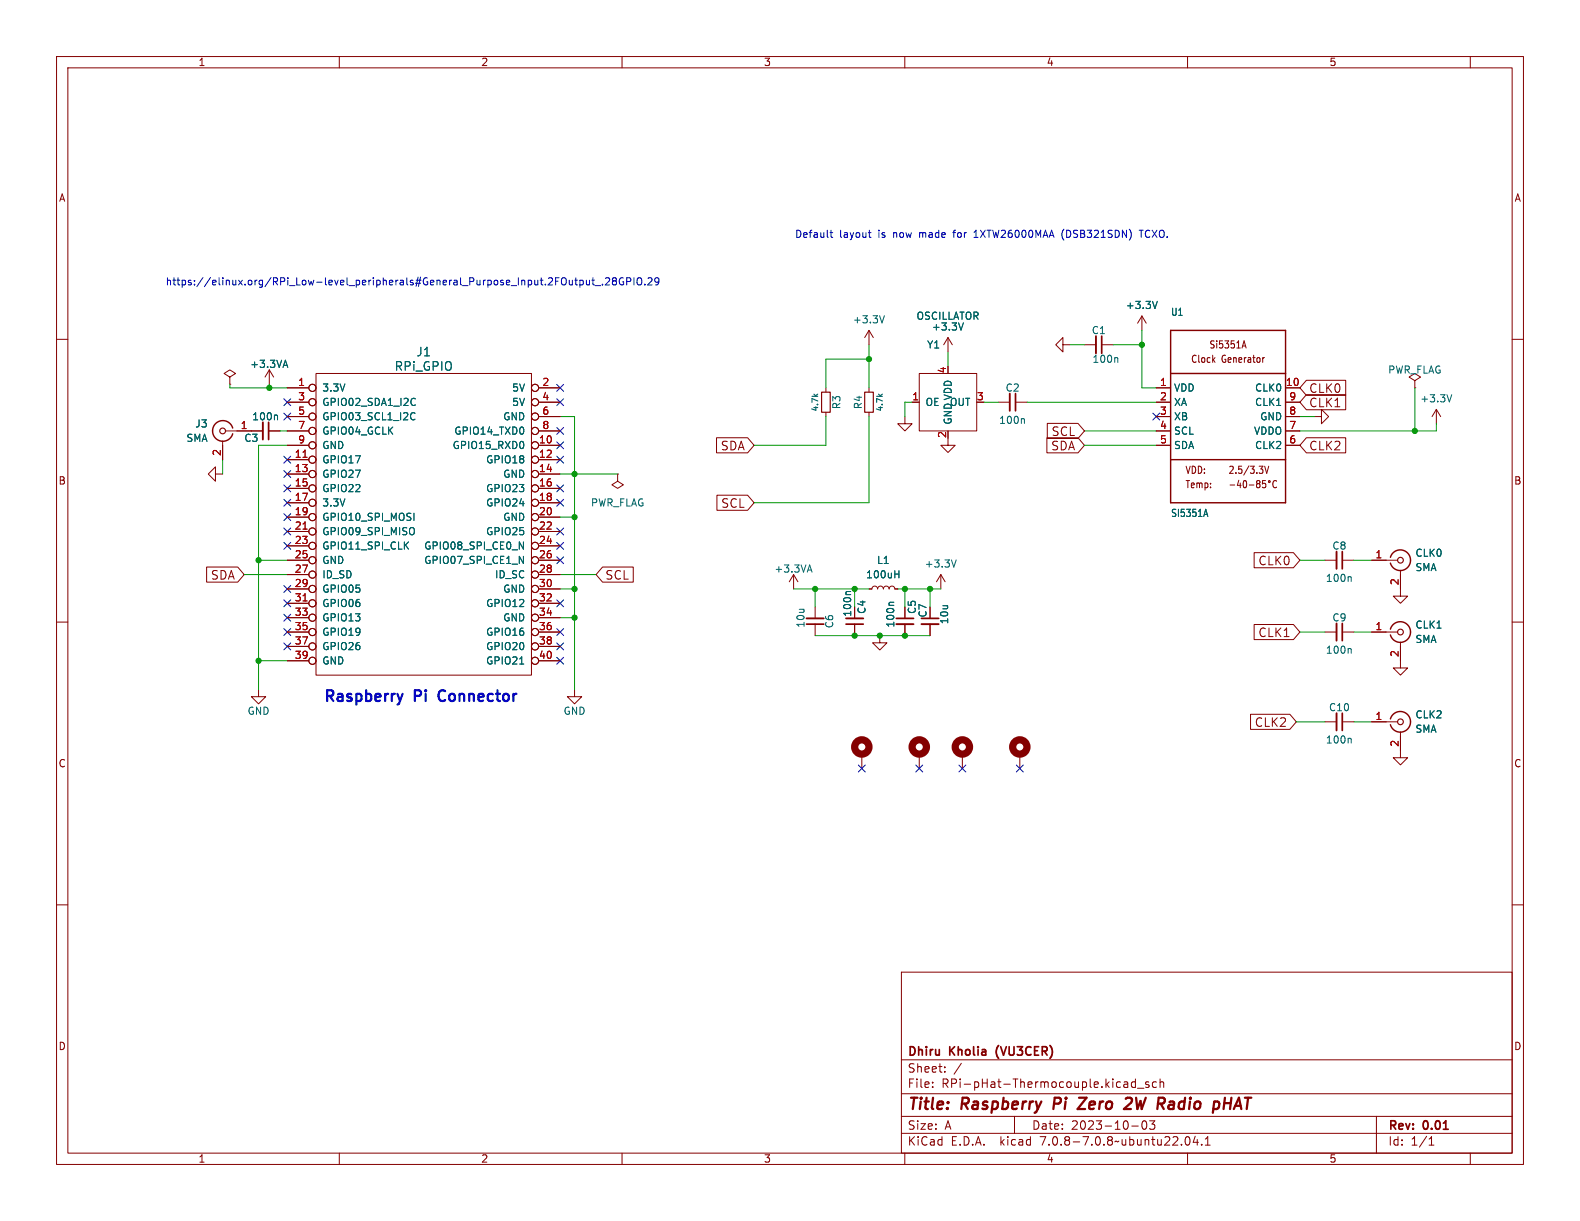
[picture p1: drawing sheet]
<svg xmlns="http://www.w3.org/2000/svg" width="279mm" height="216mm" viewBox="0 0 279 216" stroke-linecap="round" stroke-linejoin="round" font-family="sans-serif">
<g fill="none" stroke="#840000" stroke-width=".18">
<path d="M10 10h259.4v195.9h-259.4zM12 12h255.4v191.9h-255.4zM60 10v2M110 10v2M160 10v2M210 10v2M260 10v2M10 60h2M153.7 58.4l-.8 1.3M153.7 58.4v2.6M153.7 58.4l.7 1.3M167.6 59.7l-.7 1.3"/>
<path d="M167.6 59.7v2.5M167.6 59.7l.8 1.3M201.9 55.9v2.5M201.9 55.9l-.7 1.3M201.9 55.9l.8 1.3M267.4 60h2M39.4 78v3.3M39.9 76.2h6.6M40.6 66.7l1.1-.7-1.1-.6-1 .6 1 .7v1.2M40.6 67.9h.1M47.5 76.2h2M47.6 65.4l-.7 1.3"/>
<path d="M47.6 65.4v2.5M47.6 65.4l.8 1.3M50.8 68.6h3.8M50.8 78.7h3.8M50.8 71.1h3.8M50.8 73.7h3.8M50.8 76.2h3.8M55.9 66h38.1v53.4h-38.1zM95.2 68.6h3.9M95.2 78.7h3.9M95.2 71.1h3.9M95.2 73.7h3.9"/>
<path d="M95.2 76.2h3.9M126.7 77.4h5.5l1.1 1.3-1.1 1.4h-5.5zM146 68.6v.7M146 72.9v.8M153.7 68.6v.7M153.7 72.9v.8M160 73.7v1.2h1.3l-1.3 1.3-1.3-1.3h1.3M161.3 71.1h1.3M162.6 66h10.1v10.2h-10.1zM167.6 77.5v1.2h1.3l-1.3 1.3-1.2-1.3h1.2M176.5 71.1h2.1M179.6 71.1h2"/>
<path d="M185.1 77.4h5.5l1.2 1.3-1.2 1.4h-5.5zM185.2 74.9h5.4l1.2 1.3-1.2 1.3h-5.4zM188 61v-1.3l-1.3 1.3 1.3 1.2v-1.2h1.2M191.8 61h2M194.8 61h2M204.5 68.6h2.5M204.5 78.7h2.5M204.5 71.1h2.5M204.5 73.7h2.5M204.5 76.2h2.5M219.7 61.2h.6M220 60.3l.4 1.2"/>
<path d="M223.6 63.2l-.2 .1M227.3 68.6h2.6M227.3 78.7h2.6M227.3 71.1h2.6M227.3 73.7h2.6M227.3 76.2h2.6M231 67.2h7v2.7h-7l-1.1-1.3zM231 77.4h7v2.7h-7l-1.1-1.4zM231 69.8h7v2.7h-7l-1.1-1.4zM232.4 73.7h1.3v-1.3l1.2 1.3-1.2 1.2v-1.2M250.2 67.3l1-.6-1-.7-1 .7 1 .6v1.3M250.2 68.6h.1"/>
<path d="M254 72.4l-.8 1.3M254 72.4v2.5M254 72.4l.8 1.3M38.1 83.8v1.3l-1.3-1.3 1.3-1.2v1.2h1.3M50.8 81.3h3.8M50.8 83.8h3.8M50.8 86.4h3.8M50.8 88.9h3.8M50.8 91.4h3.8M50.8 94h3.8M50.8 96.5h3.8M50.8 99.1h3.8"/>
<path d="M95.2 81.3h3.9M95.2 83.8h3.9M95.2 86.4h3.9M95.2 88.9h3.9M95.2 91.4h3.9M95.2 94h3.9M95.2 96.5h3.9M95.2 99.1h3.9M109.2 83.8v1.3l1 .6-1 .7-1-.7 1-.6M109.2 83.8h.1M126.8 87.6h5.4l1.1 1.3-1.1 1.3h-5.4zM217.5 85.8h.8"/>
<path d="M219.1 84.9l-.3 .9h.7M219.3 85.4v.8M220 85h.1a.72 .72 0 0 1 0 1.2 .95 .95 0 0 1-.1-1.2zM220.9 85.8h.8M221.8 97.7h6.9l1.2 1.4-1.2 1.3h-6.9zM222.4 85.5l-.2-.2 .2-.3h.3l.1 .2-.2 .3M222.4 85.5l-.2 .3 .1 .3 .1 .1h.3l.1-.2v-.4l-.2-.1M222.4 85.5h.2M223.6 82.4l.4 1.3 .4-1.3M223.8 85h-.5l-.1 .6 .2-.1h.3l.1 .6-.2 .1-.4-.1M225.7 85.1v-.1a.62 .62 0 0 0-.7 .5 .62 .62 0 0 0 .4 .7l.3-.1M234.3 99.1h2"/>
<path d="M237.4 99.1h2M242.6 99.1h4.5M10 110h2M36.5 100.3h5.5l1.2 1.3-1.2 1.3h-5.5zM50.8 101.6h3.8M50.8 104.1h3.8M50.8 106.7h3.8M50.8 109.2h3.8M50.8 111.8h3.8M50.8 114.3h3.8M50.8 116.8h3.8M95.2 101.6h3.9"/>
<path d="M95.2 104.1h3.9M95.2 106.7h3.9M95.2 109.2h3.9M95.2 111.8h3.9M95.2 114.3h3.9M95.2 116.8h3.9M106.6 100.3h5.4v2.6h-5.4l-1.2-1.3zM140.3 101.6l.8 1.3M140.3 101.6v2.5M140.3 101.6l-.7 1.3M144.1 107.3v2M144.1 110.4v2"/>
<path d="M151.1 110.4v2M153.7 104.1h.5l.1-.3 .4-.2 .4 .2 .1 .3 .1-.3 .4-.2 .4 .2 .1 .3 .2-.3 .3-.2 .4 .2 .1 .3 .2-.3 .3-.2 .4 .2 .1 .3h.5M155.6 112.4v1.3h1.2l-1.2 1.2-1.3-1.2h1.3M160 107.3v2M160 110.4v2M164.5 110.4v2M166.4 101.6l-.8 1.3M166.4 101.6v2.5M166.4 101.6l.7 1.3M221.8 110.4h6.9l1.2 1.4-1.2 1.3h-6.9zM234.3 111.8h2M237.4 111.8h2"/>
<path d="M242.6 111.8h4.5M247.6 100.8v4.6h1.3l-1.3 1.3-1.2-1.3h1.2M247.6 113.5v4.6h1.3l-1.3 1.3-1.2-1.3h1.2M267.4 110h2M45.7 121.9v1.3h1.3l-1.3 1.3-1.3-1.3h1.3M101.6 121.9v1.3h1.3l-1.3 1.3-1.3-1.3h1.3M152.4 133.4v2.5M162.6 133.4v2.5M170.2 133.4v2.5M180.3 133.4v2.5M221.1 126.3h7l1.1 1.3-1.1 1.4h-7zM234.3 127.6h2"/>
<path d="M237.4 127.6h2M242.6 127.6h4.5M247.6 129.4v4.6h1.3l-1.3 1.3-1.2-1.3h1.2M10 160h2M267.4 160h2M159.4 171.9h108v32h-108zM159.4 197.4h108M159.4 193.4h108M159.4 187.4h108M164.9 192.1v.2M164.9 191.4v.1M167.1 189.4v.2"/>
<path d="M167.1 188.7v.1M170 188l-1.3 1.9M179.4 197.4v3M200.1 199.1h1.2M200.8 190.8v1.5M200.8 191.4l-.4-.1-.3 .3v.4l.1 .2h.6M201.1 192.4h1.2M202.1 198.3l.2-.1a.81 .81 0 0 1 .6 .6 .81 .81 0 0 1-.3 .8l-.2 .1a.81 .81 0 0 1-.3-1.4zM203.1 191.4l-.3-.1-.2 .2v.2l.5 .2v.3h-.5M203.3 198.2h.9l-.5 .6 .4 .1v.6l-.2 .2h-.4l-.2-.2M204.5 191.4l-.4-.1-.3 .3v.4l.1 .2h.6M205.1 191.4l.3-.1 .3 .1 .1 .9"/>
<path d="M205.1 190.8v1.5M243.4 197.4v6.5M60 203.9v2M110 203.9v2M159.4 200.4h108M160 203.9v2M209.7 201.1l.2-.1a.81 .81 0 0 1 .6 .6 .81 .81 0 0 1-.3 .8l-.1 .1a.81 .81 0 0 1-.4-1.4zM210 203.9v2M211.4 200.9l-.4 1.1h.9M211.7 201.5v1M212.5 202.3v.2M213.1 202.5h.9"/>
<path d="M213.1 201.4l.5-.4v1.5M252.7 202.5h.9M252.7 201.4l.4-.4v1.5M260 203.9v2"/>
<circle cx="55.2" cy="78.7" r=".63"/>
<circle cx="55.2" cy="76.2" r=".63"/>
<circle cx="55.2" cy="73.7" r=".63"/>
<circle cx="55.2" cy="68.6" r=".63"/>
<circle cx="55.2" cy="71.1" r=".63"/>
<circle cx="94.6" cy="68.6" r=".63"/>
<circle cx="94.6" cy="71.1" r=".63"/>
<circle cx="94.6" cy="73.7" r=".63"/>
<circle cx="94.6" cy="76.2" r=".63"/>
<circle cx="94.6" cy="78.7" r=".63"/>
<circle cx="55.2" cy="86.4" r=".63"/>
<circle cx="55.2" cy="83.8" r=".63"/>
<circle cx="55.2" cy="91.4" r=".63"/>
<circle cx="55.2" cy="94" r=".63"/>
<circle cx="55.2" cy="96.5" r=".63"/>
<circle cx="55.2" cy="88.9" r=".63"/>
<circle cx="55.2" cy="81.3" r=".63"/>
<circle cx="55.2" cy="99.1" r=".63"/>
<circle cx="94.6" cy="94" r=".63"/>
<circle cx="94.6" cy="99.1" r=".63"/>
<circle cx="94.6" cy="81.3" r=".63"/>
<circle cx="94.6" cy="88.9" r=".63"/>
<circle cx="94.6" cy="86.4" r=".63"/>
<circle cx="94.6" cy="91.4" r=".63"/>
<circle cx="94.6" cy="96.5" r=".63"/>
<circle cx="94.6" cy="83.8" r=".63"/>
<circle cx="224.5" cy="85.1" r=".17"/>
<circle cx="55.2" cy="109.2" r=".63"/>
<circle cx="55.2" cy="101.6" r=".63"/>
<circle cx="55.2" cy="111.8" r=".63"/>
<circle cx="55.2" cy="104.1" r=".63"/>
<circle cx="55.2" cy="106.7" r=".63"/>
<circle cx="55.2" cy="114.3" r=".63"/>
<circle cx="55.2" cy="116.8" r=".63"/>
<circle cx="94.6" cy="101.6" r=".63"/>
<circle cx="94.6" cy="106.7" r=".63"/>
<circle cx="94.6" cy="114.3" r=".63"/>
<circle cx="94.6" cy="111.8" r=".63"/>
<circle cx="94.6" cy="109.2" r=".63"/>
<circle cx="94.6" cy="104.1" r=".63"/>
<circle cx="94.6" cy="116.8" r=".63"/>
</g>
<path d="M186.5 194.1l-.2 2M190.8 194.1h1.3l-1.5 2h1.3M199.4 194.1h.5a.45 .45 0 0 1 .3 .6l-.2 .3-1.3 1.1h1.3M206.8 196.1h.5M206.9 195.3h.5M207.4 194.8l-.6 .1M216.5 195.1h1.1M217.8 194.1l-.3 2" fill="none" stroke="#840000" stroke-width=".4"/>
<g fill="none" stroke="#006464" stroke-width=".18">
<path d="M156.4 55.8l-.4 1.3M170.4 57.1l-.5 1.3M204.7 53.3l-.5 1.3M48.9 73.4l.2 .2v.6M50.2 64.6h.6M50.5 63.7l.4 1.3M72.8 73h.3l.3 .1M73.1 70.4l.3 .2M73.4 74.1l-.3 .1h-.3M73.4 71.6l-.3 .1M92.6 78.3v.8M181 74l.2 .2v.7"/>
<path d="M197.5 63.2l.2 .2v.7M256.7 69.8l-.4 1.3M71.7 96.4l.5 .7M72.2 95.8l-.7 .8M73.1 93.4a.9 .9 0 0 1 0 1.1M73.2 90.7v1.3M91.8 95.8l.8 1.3v-1.3M91.8 98.4l.8 1.2v-1.2M143.2 99.9l.4 1.3M169.1 99l-.4 1.3M213 91h.5M213.2 90.1l.4 1.2"/>
<path d="M91.9 117.4h.7M142.9 100.8h.6M150.4 104.6h-.6l-.2 .2M158.1 106.5h-.7l-.2 .2M158.2 101.5h.8M159 100.9v1.3M238.8 102l.1 .1v.7M238.8 114.7l.1 .1v.7M238.8 130.5l.1 .2v.7"/>
</g>
<path d="M53.6 80.9h.7M53.6 93.6h.7M53.6 106.3h.7" fill="none" stroke="#a90000" stroke-width=".18"/>
<path d="M193.8 59.4v3.1M46.5 74.7v3M178.6 69.6v3M236.3 97.5v3.1M142.6 109.3h3.1M149.6 109.3h3.1M158.5 110.4h3M162.9 110.4h3.1M236.3 110.2v3.1M236.3 126.1v3.1" fill="none" stroke="#840000" stroke-width=".33"/>
<path d="M194.8 59.4v3.1M47.5 74.7v3M179.6 69.6v3M237.4 97.5v3.1M142.6 110.4h3.1M149.6 110.4h3.1M158.5 109.3h3M162.9 109.3h3.1M237.4 110.2v3.1M237.4 126.1v3.1" fill="none" stroke="#840000" stroke-width=".3"/>
<g fill="none" stroke="#840000" stroke-width="1.3">
<circle cx="152.4" cy="132.1" r="1.27"/>
<circle cx="162.6" cy="132.1" r="1.27"/>
<circle cx="170.2" cy="132.1" r="1.27"/>
<circle cx="180.3" cy="132.1" r="1.27"/>
</g>
<path d="M207 58.4h20.3v30.5h-20.3zM41.1 75.7a1.81 1.81 0 0 0-2.7-1 1.81 1.81 0 0 0 0 3 1.81 1.81 0 0 0 2.7-1M207 66h20.3M207 81.3h20.3M245.9 98.6a1.81 1.81 0 0 1 2.8-1 1.81 1.81 0 0 1 0 2.9 1.81 1.81 0 0 1-2.8-.9M245.9 111.3a1.81 1.81 0 0 1 2.8-1 1.81 1.81 0 0 1 0 2.9 1.81 1.81 0 0 1-2.8-.9M245.9 127.1a1.81 1.81 0 0 1 2.8-.9 1.81 1.81 0 0 1 0 2.9 1.81 1.81 0 0 1-2.8-1" fill="none" stroke="#840000" stroke-width=".25"/>
<g fill="none" stroke="#840000" stroke-width=".2">
<path d="M145.3 69.3h1.5v3.6h-1.5zM152.9 69.3h1.5v3.6h-1.5z"/>
<circle cx="39.4" cy="76.2" r=".51"/>
<circle cx="247.7" cy="99.1" r=".51"/>
<circle cx="247.7" cy="111.8" r=".51"/>
<circle cx="247.7" cy="127.6" r=".51"/>
</g>
<path d="M71.2 122.7l-.5 1.3M77.7 122.3a1.32 1.32 0 0 0 0 1.4" fill="none" stroke="#0000c2" stroke-width=".38"/>
<g fill="none" stroke="#0000c2" stroke-width=".18">
<path d="M102.5 49.5v1.3M102.5 49.6l.4-.1 .3 .3-.2 .5h-.5M103.7 49.5l.1 .8 .3 .1 .1-.1M104.2 49.5v.9M104.7 49.5h.4M104.8 49.1v1.1l.3 .2M105.3 50.5h.9M106.5 50.3v.1M107.1 49.2l.5-.1 .2 .4-.8 .9h.8M108.5 49.7l-.2 .2v.2l.2 .3h.3l.2-.3v-.2l-.2-.2M108.5 49.7l-.2-.3 .2-.3h.3l.2 .3-.2 .3M108.5 49.7h.3"/>
<path d="M110.2 49.2a.59 .59 0 0 0-.7 .6 .59 .59 0 0 0 .7 .5l.1-.5h-.3M110.8 49.8l.6-.1 .2-.2-.1-.3-.7-.1v1.3M112.1 49.1v1.3M112.8 49.2l.1-.1a.43 .43 0 0 1 .6 .4v.5a.42 .42 0 0 1-.4 .4 .42 .42 0 0 1-.5-.4v-.5zM114 50.3v.1M114.6 49.2l.5-.1 .2 .4-.8 .9h.8M116.5 49.7l-.2 .2h-.3l-.2-.2 .1-.5 .4-.1 .2 .1a.84 .84 0 0 1-.3 1.2h-.3M146.8 41.1h.5M147 40.7v1.1l.3 .2M153.5 41.1h.5M153.7 41.8l.3 .2M168.5 41.1h.5"/>
<path d="M168.7 40.8v1.2M172.2 42h.8M172.2 41.1l.4-.4v1.3M188.1 40.5a1.46 1.46 0 0 0 0 2M201.4 40.7h.8M201.8 40.7v1.3"/>
</g>
<g fill="none" stroke="#009600" stroke-width=".18">
<path d="M201.9 58.4v10.2h2.6M40.6 67.9v.7h10.2M47.6 67.9v.7M49.5 76.2h1.3M50.8 78.7h-5.1v43.2M99.1 73.7h2.5v48.2M146 73.7v5h-12.7M153.7 63.5h-7.7v5.1M153.7 61v7.6M153.7 73.7v15.2h-20.4M161.3 71.1h-1.3v2.6M167.6 62.2v2.6"/>
<path d="M174 71.1h2.5M181.6 71.1h22.9M189.2 61h2.6M191.8 76.2h12.7M191.8 78.7h12.7M196.8 61h5.1M229.9 73.7h2.5M250.2 68.6v7.6M254 74.9v1.3h-24.1M39.4 81.3v2.5M45.7 99.1h5.1M99.1 83.8h10.1"/>
<path d="M99.1 91.4h2.5M229.9 99.1h4.4M239.4 99.1h3.2M43.2 101.6h7.6M45.7 116.8h5.1M99.1 101.6h6.3M99.1 104.1h2.5M99.1 109.2h2.5M140.3 104.1h13.4M144.1 112.4h20.4M144.1 104.1v3.2M151.1 104.1v3.2"/>
<path d="M158.7 104.1h7.7M160 104.1v3.2M164.5 104.1v3.2M229.9 111.8h4.4M239.4 111.8h3.2M229.2 127.6h5.1M239.4 127.6h3.2"/>
</g>
<g fill="none" stroke="#000084" stroke-width=".18">
<path d="M50.2 73.1l1.2 1.2M50.2 70.5l1.2 1.2M51.4 73.1l-1.2 1.2M51.4 70.5l-1.2 1.2M98.5 68l1.2 1.2M98.5 70.5l1.2 1.2M98.5 75.6l1.2 1.2M98.5 78.1l1.2 1.2M99.7 68l-1.2 1.2M99.7 70.5l-1.2 1.2M99.7 75.6l-1.2 1.2M99.7 78.1l-1.2 1.2"/>
<path d="M203.9 73.1l1.2 1.2M205.1 73.1l-1.2 1.2M50.2 88.3l1.2 1.2M50.2 85.8l1.2 1.2M50.2 90.8l1.2 1.2M50.2 93.4l1.2 1.2M50.2 95.9l1.2 1.2M50.2 83.2l1.2 1.2M50.2 80.7l1.2 1.2M51.4 88.3l-1.2 1.2M51.4 85.8l-1.2 1.2M51.4 90.8l-1.2 1.2"/>
<path d="M51.4 93.4l-1.2 1.2M51.4 95.9l-1.2 1.2M51.4 83.2l-1.2 1.2M51.4 80.7l-1.2 1.2M98.5 95.9l1.2 1.2M98.5 85.8l1.2 1.2M98.5 88.3l1.2 1.2M98.5 98.5l1.2 1.2M98.5 80.7l1.2 1.2M98.5 93.4l1.2 1.2M99.7 95.9l-1.2 1.2M99.7 85.8l-1.2 1.2"/>
<path d="M99.7 88.3l-1.2 1.2M99.7 98.5l-1.2 1.2M99.7 80.7l-1.2 1.2M99.7 93.4l-1.2 1.2M50.2 108.6l1.2 1.2M50.2 103.5l1.2 1.2M50.2 106.1l1.2 1.2M50.2 113.7l1.2 1.2M50.2 111.2l1.2 1.2M51.4 108.6l-1.2 1.2M51.4 103.5l-1.2 1.2M51.4 106.1l-1.2 1.2"/>
<path d="M51.4 113.7l-1.2 1.2M51.4 111.2l-1.2 1.2M98.5 106.1l1.2 1.2M98.5 111.2l1.2 1.2M98.5 116.2l1.2 1.2M98.5 113.7l1.2 1.2M99.7 106.1l-1.2 1.2M99.7 111.2l-1.2 1.2M99.7 116.2l-1.2 1.2M99.7 113.7l-1.2 1.2M151.8 135.3l1.2 1.2M153 135.3l-1.2 1.2"/>
<path d="M162 135.3l1.2 1.2M163.2 135.3l-1.2 1.2M169.6 135.3l1.2 1.2M170.8 135.3l-1.2 1.2M179.7 135.3l1.2 1.2M180.9 135.3l-1.2 1.2"/>
</g>
<g fill="#009600" stroke="#009600" stroke-width=".18">
<circle cx="45.7" cy="116.8" r=".46"/>
<circle cx="47.6" cy="68.6" r=".46"/>
<circle cx="45.7" cy="99.1" r=".46"/>
<circle cx="151.1" cy="104.1" r=".46"/>
<circle cx="151.1" cy="112.4" r=".46"/>
<circle cx="160" cy="104.1" r=".46"/>
<circle cx="164.5" cy="104.1" r=".46"/>
<circle cx="160" cy="112.4" r=".46"/>
<circle cx="155.6" cy="112.4" r=".46"/>
<circle cx="101.6" cy="91.4" r=".46"/>
<circle cx="101.6" cy="83.8" r=".46"/>
<circle cx="101.6" cy="104.1" r=".46"/>
<circle cx="101.6" cy="109.2" r=".46"/>
<circle cx="250.2" cy="76.2" r=".46"/>
<circle cx="144.1" cy="104.1" r=".46"/>
<circle cx="201.9" cy="61" r=".46"/>
<circle cx="153.7" cy="63.5" r=".46"/>
</g>
<g font-size="2.8" fill="#840000">
<text x="160.4" y="196.8">Title:</text>
<text x="170.1" y="196.8">Raspberry</text>
<text x="187.1" y="196.8">Pi</text>
<text x="192.4" y="196.8">Zero</text>
<text x="201.4" y="196.8">2W</text>
<text x="207.9" y="196.8">Radio</text>
<text x="218.6" y="196.8">pHAT</text>
</g>
<g font-size="2.7" fill="#0000c2">
<text x="57.1" y="124.2">Raspberry</text>
<text x="73.4" y="124.2">Pi</text>
<text x="78.4" y="124.2">Connector</text>
</g>
<g font-size="2.1" fill="#006464">
<text x="69.7" y="65.8">RPi_GPIO</text>
<text x="73.5" y="63.2">J1</text>
</g>
<g font-size="2.1" fill="#840000">
<text x="231.4" y="69.7">CLK0</text>
<text x="185.9" y="77.3">SCL</text>
<text x="231.4" y="72.2">CLK1</text>
<text x="127.4" y="79.8">SDA</text>
<text x="185.8" y="79.8">SDA</text>
<text x="231.4" y="79.8">CLK2</text>
<text x="127.5" y="90">SCL</text>
<text x="222.5" y="100.2">CLK0</text>
<text x="37.2" y="102.7">SDA</text>
<text x="106.9" y="102.7">SCL</text>
<text x="222.5" y="112.9">CLK1</text>
<text x="221.8" y="128.7">CLK2</text>
<text x="160.4" y="189.9">Sheet:</text>
<text x="160.4" y="187.1">Dhiru</text>
<text x="168" y="187.1">Kholia</text>
<text x="176.8" y="187.1">(VU3CER)</text>
<text x="160.4" y="192.6">File:</text>
<text x="166.5" y="192.6">RPi-pHat-Thermocouple.kicad_sch</text>
<text x="160.4" y="202.8">KiCad</text>
<text x="160.4" y="200">Size:</text>
<text x="167.1" y="200">A</text>
<text x="168.1" y="202.8">E.D.A.</text>
<text x="177" y="202.8">kicad</text>
<text x="182.4" y="200">Date:</text>
<text x="184.2" y="202.8">7.0.8-7.0.8~ubuntu22.04.1</text>
<text x="189.4" y="200">2023-10-03</text>
<text x="245.4" y="200.2">Rev:</text>
<text x="245.4" y="202.8">Id:</text>
<text x="249.5" y="202.8">1/1</text>
<text x="251.8" y="200.2">0.01</text>
</g>
<g font-size="1.8" fill="#840000">
<text x="35" y="11.9">1</text>
<text x="85" y="11.9">2</text>
<text x="135" y="11.9">3</text>
<text x="185" y="11.9">4</text>
<text x="235" y="11.9">5</text>
<text x="10.3" y="35.9">A</text>
<text x="267.7" y="35.9">A</text>
<text x="210.5" y="64.4">Clock</text>
<text x="213.8" y="61.8">Si5351A</text>
<text x="216" y="64.4">Generator</text>
<text x="209.5" y="84">VDD:</text>
<text x="217.1" y="84">2.5/3.3V</text>
<text x="10.3" y="85.9">B</text>
<text x="209.5" y="86.5">Temp:</text>
<text x="267.7" y="85.9">B</text>
<text x="150.7" y="109.2" transform="rotate(-90 150.7 109.2)">100n</text>
<text x="10.3" y="135.9">C</text>
<text x="267.7" y="135.9">C</text>
<text x="10.3" y="185.9">D</text>
<text x="267.7" y="185.9">D</text>
<text x="35" y="205.8">1</text>
<text x="85" y="205.8">2</text>
<text x="135" y="205.8">3</text>
<text x="185" y="205.8">4</text>
<text x="235" y="205.8">5</text>
</g>
<g font-size="1.8" fill="#0000c2">
<text x="140.5" y="42.1">Default</text>
<text x="148.4" y="42.1">layout</text>
<text x="155.4" y="42.1">is</text>
<text x="158.2" y="42.1">now</text>
<text x="163" y="42.1">made</text>
<text x="169.3" y="42.1">for</text>
<text x="173.1" y="42.1">1XTW26000MAA</text>
<text x="188.8" y="42.1">(DSB321SDN)</text>
<text x="202.8" y="42.1">TCXO.</text>
<text x="29.2" y="50.6">https://elinux.org/RPi_Low-level_peripherals#General_Purpose_Input.2FOutput_.28GPIO.29</text>
</g>
<g font-size="1.8" fill="#006464">
<text x="150.7" y="57.4">+3.3V</text>
<text x="162" y="56.7">OSCILLATOR</text>
<text x="164.7" y="58.6">+3.3V</text>
<text x="193" y="59.3">C1</text>
<text x="199" y="54.8">+3.3V</text>
<text x="207" y="56">U1</text>
<text x="44.1" y="65.3">+3.3VA</text>
<text x="163.8" y="61.8">Y1</text>
<text x="193.1" y="64.4">100n</text>
<text x="56.9" y="69.4">3.3V</text>
<text x="56.9" y="72">GPIO02_SDA1_I2C</text>
<text x="90.5" y="69.4">5V</text>
<text x="90.5" y="72">5V</text>
<text x="163.6" y="72">OE</text>
<text x="167.9" y="72">OUT</text>
<text x="177.7" y="69.4">C2</text>
<text x="207.5" y="69.4">VDD</text>
<text x="207.5" y="72">XA</text>
<text x="221.8" y="69.4">CLK0</text>
<text x="221.8" y="72">CLK1</text>
<text x="245.4" y="66.3">PWR_FLAG</text>
<text x="251.1" y="71.3">+3.3V</text>
<text x="34.4" y="75.8">J3</text>
<text x="44.5" y="74.5">100n</text>
<text x="56.9" y="74.5">GPIO03_SCL1_I2C</text>
<text x="56.9" y="77.1">GPIO04_GCLK</text>
<text x="80.2" y="77.1">GPIO14_TXD0</text>
<text x="88.9" y="74.5">GND</text>
<text x="148.8" y="72.5" transform="rotate(-90 148.8 72.5)">R3</text>
<text x="152.6" y="72.5" transform="rotate(-90 152.6 72.5)">R4</text>
<text x="168.5" y="75.2" transform="rotate(-90 168.5 75.2)">GND VDD</text>
<text x="176.6" y="75.2">100n</text>
<text x="207.5" y="74.5">XB</text>
<text x="207.5" y="77.1">SCL</text>
<text x="221.7" y="77.1">VDDO</text>
<text x="222.7" y="74.5">GND</text>
<text x="32.9" y="78.3">SMA</text>
<text x="43.1" y="78.3">C3</text>
<text x="56.9" y="82.1">GPIO17</text>
<text x="56.9" y="79.6">GND</text>
<text x="79.9" y="79.6">GPIO15_RXD0</text>
<text x="85.9" y="82.1">GPIO18</text>
<text x="207.5" y="79.6">SDA</text>
<text x="221.8" y="79.6">CLK2</text>
<text x="56.9" y="84.7">GPIO27</text>
<text x="56.9" y="87.2">GPIO22</text>
<text x="56.9" y="89.8">3.3V</text>
<text x="85.9" y="87.2">GPIO23</text>
<text x="85.9" y="89.8">GPIO24</text>
<text x="88.9" y="84.7">GND</text>
<text x="104.4" y="89.8">PWR_FLAG</text>
<text x="56.9" y="92.3">GPIO10_SPI_MOSI</text>
<text x="56.9" y="94.8">GPIO09_SPI_MISO</text>
<text x="85.9" y="94.8">GPIO25</text>
<text x="88.9" y="92.3">GND</text>
<text x="207" y="91.6">SI5351A</text>
<text x="56.9" y="97.4">GPIO11_SPI_CLK</text>
<text x="56.9" y="99.9">GND</text>
<text x="74.9" y="97.4">GPIO08_SPI_CE0_N</text>
<text x="74.9" y="99.9">GPIO07_SPI_CE1_N</text>
<text x="136.8" y="101.4">+3.3VA</text>
<text x="155" y="99.9">L1</text>
<text x="163.4" y="100.6">+3.3V</text>
<text x="235.5" y="97.4">C8</text>
<text x="250.2" y="101.2">SMA</text>
<text x="250.2" y="98.7">CLK0</text>
<text x="56.9" y="102.5">ID_SD</text>
<text x="56.9" y="105">GPIO05</text>
<text x="56.9" y="107.5">GPIO06</text>
<text x="85.9" y="107.5">GPIO12</text>
<text x="87.4" y="102.5">ID_SC</text>
<text x="88.9" y="105">GND</text>
<text x="153.1" y="102.5">100uH</text>
<text x="234.4" y="103.1">100n</text>
<text x="56.9" y="110.1">GPIO13</text>
<text x="56.9" y="112.6">GPIO19</text>
<text x="85.9" y="112.6">GPIO16</text>
<text x="88.9" y="110.1">GND</text>
<text x="142.5" y="111.1" transform="rotate(-90 142.5 111.1)">10u</text>
<text x="147.5" y="111.2" transform="rotate(-90 147.5 111.2)">C6</text>
<text x="153.3" y="108.7" transform="rotate(-90 153.3 108.7)">C4</text>
<text x="158.3" y="111.1" transform="rotate(-90 158.3 111.1)">100n</text>
<text x="162.2" y="108.7" transform="rotate(-90 162.2 108.7)">C5</text>
<text x="164.1" y="109.3" transform="rotate(-90 164.1 109.3)">C7</text>
<text x="167.9" y="110.5" transform="rotate(-90 167.9 110.5)">10u</text>
<text x="235.5" y="110.1">C9</text>
<text x="250.2" y="113.9">SMA</text>
<text x="250.2" y="111.4">CLK1</text>
<text x="56.9" y="115.2">GPIO26</text>
<text x="56.9" y="117.7">GND</text>
<text x="85.9" y="115.2">GPIO20</text>
<text x="85.9" y="117.7">GPIO21</text>
<text x="234.4" y="115.8">100n</text>
<text x="234.9" y="126">C10</text>
<text x="43.7" y="126.6">GND</text>
<text x="99.6" y="126.6">GND</text>
<text x="234.4" y="131.7">100n</text>
<text x="250.2" y="129.8">SMA</text>
<text x="250.2" y="127.2">CLK2</text>
</g>
<g font-size="1.8" fill="#a90000">
<text x="52.6" y="68.3">1</text>
<text x="52.6" y="70.9">3</text>
<text x="95.8" y="68.3">2</text>
<text x="95.8" y="70.9">4</text>
<text x="161.2" y="70.9">1</text>
<text x="167.4" y="66.1" transform="rotate(-90 167.4 66.1)">4</text>
<text x="172.6" y="70.9">3</text>
<text x="205" y="68.3">1</text>
<text x="205" y="70.9">2</text>
<text x="227.3" y="68.3">10</text>
<text x="227.9" y="70.9">9</text>
<text x="42.5" y="75.9">1</text>
<text x="52.6" y="73.4">5</text>
<text x="52.6" y="75.9">7</text>
<text x="95.8" y="73.4">6</text>
<text x="95.8" y="75.9">8</text>
<text x="167.4" y="77.5" transform="rotate(-90 167.4 77.5)">2</text>
<text x="205" y="73.4">3</text>
<text x="205" y="75.9">4</text>
<text x="227.9" y="75.9">7</text>
<text x="227.9" y="73.4">8</text>
<text x="39.1" y="80.7" transform="rotate(-90 39.1 80.7)">2</text>
<text x="52" y="81">11</text>
<text x="52" y="83.6">13</text>
<text x="52.6" y="78.5">9</text>
<text x="95.2" y="78.5">10</text>
<text x="95.2" y="81">12</text>
<text x="95.2" y="83.6">14</text>
<text x="205" y="78.5">5</text>
<text x="227.9" y="78.5">6</text>
<text x="52" y="86.1">15</text>
<text x="52" y="88.6">17</text>
<text x="95.2" y="86.1">16</text>
<text x="95.2" y="88.6">18</text>
<text x="52" y="91.2">19</text>
<text x="52" y="93.7">21</text>
<text x="95.2" y="91.2">20</text>
<text x="95.2" y="93.7">22</text>
<text x="52" y="96.3">23</text>
<text x="52" y="98.8">25</text>
<text x="52" y="101.3">27</text>
<text x="95.2" y="96.3">24</text>
<text x="95.2" y="98.8">26</text>
<text x="95.2" y="101.3">28</text>
<text x="243.1" y="98.8">1</text>
<text x="52" y="103.9">29</text>
<text x="52" y="106.4">31</text>
<text x="95.2" y="103.9">30</text>
<text x="95.2" y="106.4">32</text>
<text x="247.4" y="103.6" transform="rotate(-90 247.4 103.6)">2</text>
<text x="52" y="109">33</text>
<text x="52" y="111.5">35</text>
<text x="95.2" y="109">34</text>
<text x="95.2" y="111.5">36</text>
<text x="243.1" y="111.5">1</text>
<text x="52" y="114">37</text>
<text x="52" y="116.6">39</text>
<text x="95.2" y="114">38</text>
<text x="95.2" y="116.6">40</text>
<text x="247.4" y="116.3" transform="rotate(-90 247.4 116.3)">2</text>
<text x="243.1" y="127.4">1</text>
<text x="247.4" y="132.2" transform="rotate(-90 247.4 132.2)">2</text>
</g>
<g font-size="1.4" fill="#006464">
<text x="145" y="72.9" transform="rotate(-90 145 72.9)">4.7k</text>
<text x="156.4" y="72.9" transform="rotate(-90 156.4 72.9)">4.7k</text>
</g>
</svg>
